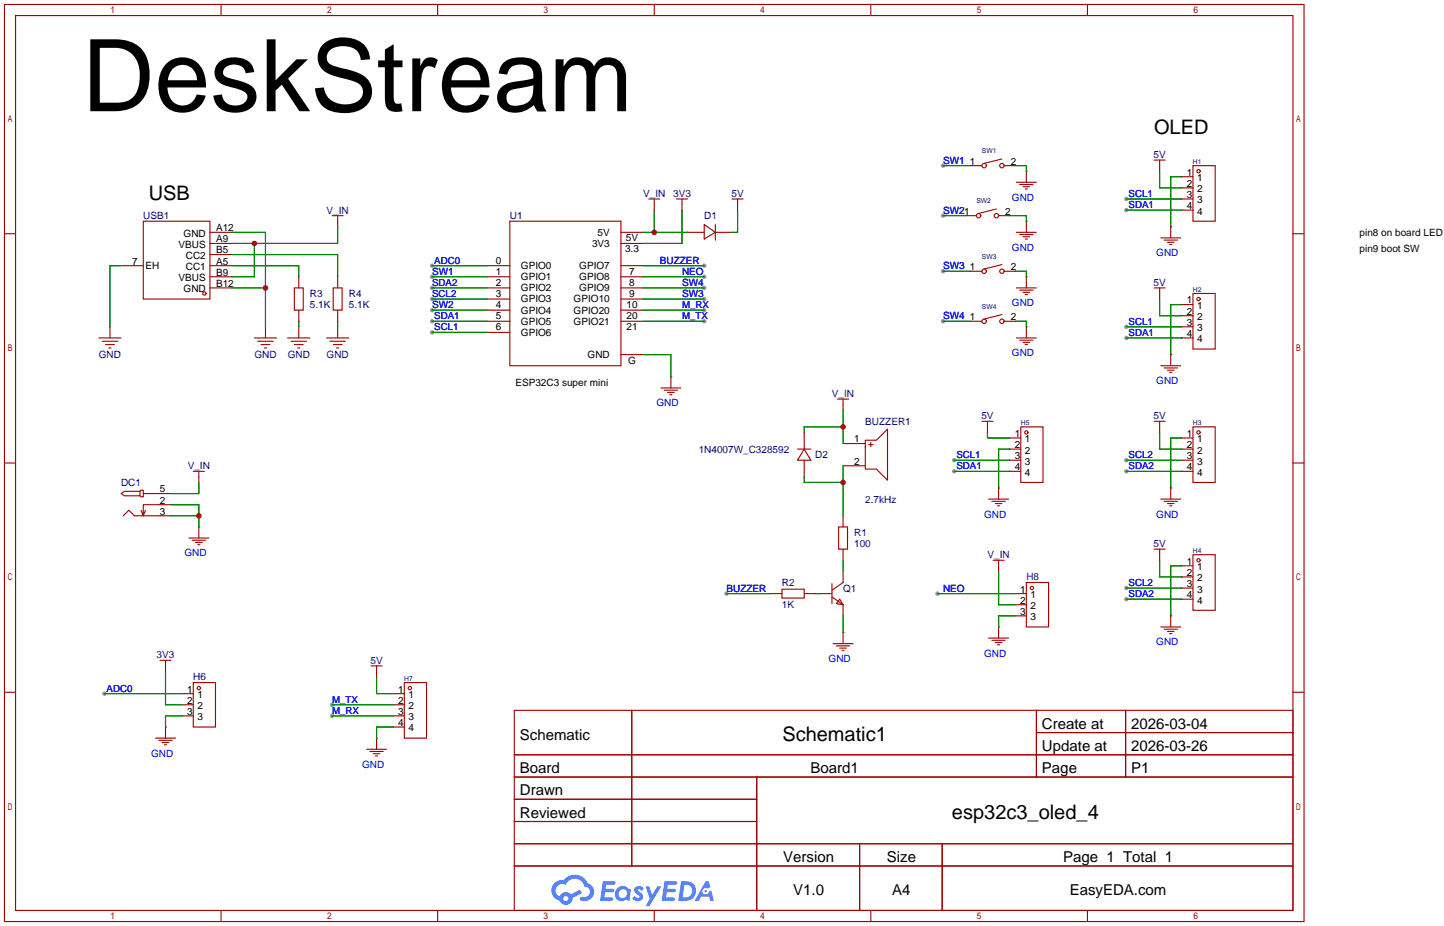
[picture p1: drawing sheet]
<svg xmlns="http://www.w3.org/2000/svg" width="330mm" height="212mm" viewBox="0 0 330 212" stroke-linecap="round" stroke-linejoin="round" font-family="sans-serif">
<g fill="#999">
<circle cx="257.6" cy="45.5" r=".51"/>
<circle cx="257.6" cy="48" r=".51"/>
<circle cx="257.6" cy="74.7" r=".51"/>
<circle cx="257.6" cy="77.2" r=".51"/>
<circle cx="257.6" cy="105.2" r=".51"/>
<circle cx="257.6" cy="107.7" r=".51"/>
<circle cx="257.6" cy="134.4" r=".51"/>
<circle cx="257.6" cy="136.9" r=".51"/>
<circle cx="166.1" cy="135.6" r=".51"/>
<circle cx="98.8" cy="75.9" r=".51"/>
<circle cx="98.8" cy="73.4" r=".51"/>
<circle cx="161" cy="65.8" r=".51"/>
<circle cx="215.6" cy="37.8" r=".51"/>
<circle cx="215.6" cy="49.3" r=".51"/>
<circle cx="215.6" cy="62" r=".51"/>
<circle cx="215.6" cy="73.4" r=".51"/>
<circle cx="23.9" cy="158.5" r=".51"/>
<circle cx="98.8" cy="60.7" r=".51"/>
<circle cx="98.8" cy="68.3" r=".51"/>
<circle cx="161" cy="70.9" r=".51"/>
<circle cx="161" cy="73.4" r=".51"/>
<circle cx="75.9" cy="161" r=".51"/>
<circle cx="75.9" cy="163.6" r=".51"/>
<circle cx="161" cy="68.3" r=".51"/>
<circle cx="98.8" cy="63.2" r=".51"/>
<circle cx="98.8" cy="70.9" r=".51"/>
<circle cx="218.2" cy="105.2" r=".51"/>
<circle cx="218.2" cy="107.7" r=".51"/>
<circle cx="161" cy="60.7" r=".51"/>
<circle cx="98.8" cy="65.8" r=".51"/>
<circle cx="161" cy="63.2" r=".51"/>
<circle cx="214.4" cy="135.6" r=".51"/>
</g>
<g fill="none" stroke="#a10000" stroke-width=".25">
<path d="M1 1h297.2v209.6h-297.2zM3.6 3.6h292.1v204.4h-292.1zM50.5 1v2.6M100.1 1v2.6M149.6 1v2.6M199.1 1v2.6M248.7 1v2.6M1 53.4h2.6M295.7 53.4h2.5M1 105.8h2.6M295.7 105.8h2.5M1 158.2h2.6"/>
<path d="M295.7 158.2h2.5M117.6 162.3h178.1v45.7h-178.1zM117.6 172.5h178.1M117.6 177.5h178.1M144.5 162.3v35.6M173 177.5v30.5M237 162.3v15.2M237 167.4h58.7M257.4 162.3v15.2M117.6 182.6h55.4M117.6 192.8h178.1M117.6 187.7h55.4"/>
<path d="M117.6 197.9h178.1M196.6 192.8v15.2M215.4 192.8v15.2M50.5 208v2.6M100.1 208v2.6M149.6 208v2.6M199.1 208v2.6M248.7 208v2.6"/>
</g>
<g fill="#5487ff">
<path d="M145.3 202.7a1.3 1.3 0 0 1 1.9 .3l-.4 .6a.54 .54 0 0 0-.9-.2l.1 .2a1.28 1.28 0 0 1 .8 2 1.53 1.53 0 0 1-2.2-.3l.5-.6 .8 .5a.31 .31 0 0 0 .4-.3 .31 .31 0 0 0-.3-.4 1.12 1.12 0 0 1-.7-1.8z"/>
<path d="M147.6 202.5h.9l.6 2 1.2-2h.9l-2.7 4.6h-.9l1-1.7z"/>
<path d="M137.8 201.4h2.3a.46 .46 0 0 1 .5 0 .46 .46 0 0 1 .1 .6l-.3 .1-1.8 .1-.1 .9h1.6a.4 .4 0 0 1 .4 .4 .4 .4 0 0 1-.5 .4h-1.6l-.2 1.2h1.4a.46 .46 0 0 1 .5 0 .46 .46 0 0 1 .1 .5l-.4 .2h-2.6z"/>
<path d="M151.9 201.4h2.3a.47 .47 0 0 1 .5 0 .47 .47 0 0 1 .1 .6l-.3 .1-1.8 .1-.1 .9h1.6a.4 .4 0 0 1 .4 .4 .4 .4 0 0 1-.4 .4h-1.7l-.2 1.2h1.4a.46 .46 0 0 1 .5 0 .46 .46 0 0 1 .1 .5l-.4 .2h-2.6z"/>
<path d="M161.3 201.4h.8l.3 1.3-.6 .4a.75 .75 0 0 0-1.1 .3 .75 .75 0 0 0 .5 1 .75 .75 0 0 0 .9-.7l.5-.2 .6 2.3h-.8l-.3-.9h-1.8l-.5 .9h-1z"/>
<path d="M155.7 201.4l-.6 4.4h1.5a2.27 2.27 0 0 0 2.6-2.2 2.27 2.27 0 0 0-2.7-2.2zM156.5 202.1a1.5 1.5 0 0 1 1.8 1.6 1.5 1.5 0 0 1-1.9 1.4h-.3z"/>
<path d="M141.2 203a1.6 1.6 0 0 0-.3 2.3 1.6 1.6 0 0 0 2.3 .2l.7 .3 .3-2.4-.1-.3-.5-.1a1.58 1.58 0 0 0-2.4 0zM141.8 203.5a.99 .99 0 0 1 1.6 .6 .99 .99 0 0 1-1.3 1.1 .98 .98 0 0 1-.3-1.7z"/>
<path d="M126.8 201.8a2.37 2.37 0 0 0 1.1 4 1.54 1.54 0 0 0 1.8 1 1.54 1.54 0 0 0 1.2-1.6l2.2-1.1-.5-.8-2 1a1.57 1.57 0 0 0-2.7 .5 1.5 1.5 0 0 1-.7-2.1 1.5 1.5 0 0 1 2.2-.5 2.23 2.23 0 0 1 2.3-1.4 2.23 2.23 0 0 1 2 1.8 1.16 1.16 0 0 1 1.2 1.1 1.16 1.16 0 0 1-1.1 1.2h-.7a.47 .47 0 0 0-.5 .4 .47 .47 0 0 0 .4 .5 2.14 2.14 0 0 0 2.7-1.3 2.14 2.14 0 0 0-1.3-2.7 3.2 3.2 0 0 0-5.5-.7l-1.1 .1zM128.8 205.3a.6 .6 0 0 1 1.2 0 .6 .6 0 0 1-1.2 0z"/>
<circle cx="161.4" cy="203.6" r=".28"/>
</g>
<g fill="none" stroke="#008700" stroke-width=".25">
<path d="M215.6 37.8h6.4M232.2 37.8h2.5v1.3M265.2 39.1v3.8h5.1M53.1 53.1h7.6v21.6M53.1 58.2h24.1v5M58.2 55.6v7.6h-5.1M77.2 51.8v3.8h-24.1M147.1 53.1h10.1M149.6 48v5.1M156 48v7.6h-8.9M168.7 48v5.1h-1.3M215.6 49.3h5.1"/>
<path d="M230.9 49.3h3.8v1.2M257.6 45.5h12.7M257.6 48h12.7M270.3 40.4h-2.6v11.4M27.7 60.7h-2.6v14M53.1 65.8h7.6M53.1 60.7h15.2v2.5M68.3 73.4v1.3M77.2 73.4v1.3M98.8 75.9h12.7M98.8 73.4h12.7M98.8 65.8h12.7"/>
<path d="M98.8 60.7h12.7M98.8 68.3h12.7M98.8 70.9h12.7M98.8 63.2h12.7M147.1 73.4h13.9M147.1 65.8h13.9M147.1 60.7h13.9M147.1 68.3h13.9M147.1 70.9h13.9M147.1 63.2h13.9M215.6 73.4h6.4M215.6 62h6.4"/>
<path d="M232.2 73.4h2.5v1.3M232.2 62h2.5v1.2M257.6 74.7h12.7M257.6 77.2h12.7M265.2 68.3v3.8h5.1M270.3 69.6h-2.6v11.4M147.1 81h6.3v5.1M192.8 93.7v7.6M192.8 97.5h-8.9v1.3M225.8 98.8v1.3h5.1M265.2 98.8v3.8h5.1M39.1 115.3h6.4v5.1"/>
<path d="M39.1 117.9h6.4M45.5 110.2v2.6h-6.4M183.9 109v1.2h8.9M192.8 106.4v11.5M218.2 105.2h12.7M218.2 107.7h12.7M230.9 102.6h-2.6v8.9M257.6 105.2h12.7M257.6 107.7h12.7M270.3 100.1h-2.6v11.4M166.1 135.6h10.2M186.4 135.6h1.3"/>
<path d="M192.8 128v2.6M214.4 135.6h17.8M228.3 130.6v7.6h3.9M257.6 134.4h12.7M257.6 136.9h12.7M265.2 128v3.8h5.1M270.3 129.3h-2.6v11.4M23.9 158.5h17.8M37.8 153.4v7.6h3.9M86.1 154.7v3.8h3.8M192.8 140.7v3.8M232.2 140.7h-3.9v2.6"/>
<path d="M41.7 163.6h-3.9v2.5M75.9 161h14M75.9 163.6h14M89.9 166.1h-3.8v2.6"/>
</g>
<g fill="none" stroke="#a10000" stroke-width=".25">
<path d="M222 37.8h2.5M229.1 36.3l-4.1 1M229.6 37.8h2.6M234.7 39.1h.1M234.7 39.1v2.6M263.9 36.6h2.5M265.2 36.6v2.5M272.8 37.8h5.1v12.7h-5.1zM32.8 50.5h15.2v17.8h-15.2zM48 53.1h5.1M48 55.6h5.1M48 58.2h5.1"/>
<path d="M75.9 49.3h2.6M77.2 49.3v2.5M116.6 50.5h25.4v33.1h-25.4zM142 53.1h5.1M142 55.6h5.1M148.3 45.5h2.6M149.6 45.5v2.5M154.7 45.5h2.5M156 45.5v2.5M157.2 53.1h3.8M161 51.3l2.6 1.8-2.6 1.5zM163.6 53.1h3.8"/>
<path d="M163.6 51.3v3.6M167.4 45.5h2.5M168.7 45.5v2.5M220.7 49.3h2.6M227.8 47.8l-4 1M228.3 49.3h2.6M232.4 53.1h4.6M232.4 41.7h4.6M233.2 42.2h3M233.2 53.6h3M233.9 42.7h1.6M233.9 54.1h1.6"/>
<path d="M234.4 43.2h.5M234.4 54.6h.5M234.7 50.5h.1M234.7 50.5v2.6M265.4 54.4h4.6M266.2 54.9h3M267 55.4h1.5M267.5 55.9h.5M267.7 51.8h.1M267.7 51.8v2.6M270.3 40.4h2.5M270.3 42.9h2.5"/>
<path d="M270.3 45.5h2.5M270.3 48h2.5M22.6 77.2h5.1M23.4 78h3.5M24.1 78.7h2.1M24.9 79.5h.5M25.1 74.7v2.5M27.7 60.7h5.1M48 65.8h5.1M48 60.7h5.1M48 63.2h5.1M58.2 77.2h5"/>
<path d="M58.9 78h3.6M59.7 78.7h2M60.5 79.5h.5M60.7 74.7v2.5M65.8 77.2h5.1M66.5 78h3.6M67.3 65.8h2v5.1h-2zM67.3 78.7h2M68.1 79.5h.5M68.3 63.2v2.6M68.3 70.9v2.5M68.3 74.7v2.5"/>
<path d="M74.7 77.2h5.1M75.4 78h3.6M76.2 65.8h2v5.1h-2zM76.2 78.7h2M77 79.5h.5M77.2 63.2v2.6M77.2 70.9v2.5M77.2 74.7v2.5M111.5 65.8h5.1M111.5 60.7h5.1M111.5 63.2h5.1M111.5 68.3h5.1"/>
<path d="M111.5 70.9h5.1M111.5 73.4h5.1M111.5 75.9h5.1M142 65.8h5.1M142 60.7h5.1M142 63.2h5.1M142 68.3h5.1M142 70.9h5.1M142 73.4h5.1M222 73.4h2.5M222 62h2.5M229.1 60.5l-4.1 1"/>
<path d="M229.1 71.9l-4.1 1M229.6 73.4h2.6M229.6 62h2.6M232.4 77.2h4.6M232.4 65.8h4.6M233.2 66.3h3M233.2 77.7h3M233.9 66.8h1.6M233.9 78.2h1.6M234.4 67.3h.5M234.4 78.7h.5M234.7 63.2h.1"/>
<path d="M234.7 74.7h.1M234.7 63.2v2.6M234.7 74.7v2.5M263.9 65.8h2.5M265.2 65.8v2.5M270.3 69.6h2.5M270.3 72.1h2.5M270.3 74.7h2.5M270.3 77.2h2.5M272.8 67.1h5.1v12.7h-5.1zM142 81h5.1M151.1 88.6h4.6"/>
<path d="M151.9 89.2h3M152.7 89.7h1.5M153.2 90.2h.5M153.4 86.1h.1M153.4 86.1v2.5M183.9 98.8v3.8M191.5 91.2h2.6M192.8 91.2v2.5M224.5 96.3h2.6M225.8 96.3v2.5M233.4 97.5h5.1v12.7h-5.1zM263.9 96.3h2.5"/>
<path d="M265.2 96.3v2.5M265.4 83.6h4.6M266.2 84.1h3M267 84.6h1.5M267.5 85.1h.5M267.7 81h.1M267.7 81v2.6M272.8 97.5h5.1v12.7h-5.1zM27.7 112.8l.7-.5h3.6v1h-3.6zM28.2 117.9l1.3-1.3 1.2 1.3h8.4M32 112.3l.3-.3h.5v1.5h-.5l-.3-.2M32.8 112.8h6.3"/>
<path d="M33.3 116.6l-.5 1.3M39.1 115.3h-6.3v2.6l-.5-1.3M44.2 107.7h2.5M45.5 107.7v2.5M182.4 102.6h3M183.9 102.6l1.5 2.6h-3zM183.9 105.2v3.8M192.8 117.9v2.5M192.8 101.3h5.1M192.8 106.4h5.1M197.9 100.6h2.5l2.5-2.6v11.7l-2.5-2.5h-2.5zM198.6 101.6h1"/>
<path d="M199.1 101.1v1M226.1 114h4.5M226.8 114.6h3.1M227.6 115.1h1.5M228.1 115.6h.5M228.3 111.5h.1M228.3 111.5v2.5M230.9 100.1h2.5M230.9 102.6h2.5M230.9 105.2h2.5M230.9 107.7h2.5M265.4 114h4.6"/>
<path d="M266.2 114.6h3M267 115.1h1.5M267.5 115.6h.5M267.7 111.5h.1M267.7 111.5v2.5M270.3 100.1h2.5M270.3 102.6h2.5M270.3 105.2h2.5M270.3 107.7h2.5M43.2 122.9h4.6M43.9 123.4h3.1M44.7 124h1.5"/>
<path d="M45.2 124.5h.5M45.5 120.4h.1M45.5 120.4v2.5M176.3 135.6h2.5M178.8 134.6h5.1v2.1h-5.1zM183.9 135.6h2.5M187.7 135.6h2.5M190.2 136.4l2.6 1.8M190.2 133.4v4.5M191.8 120.4h2v5.1h-2zM192 136.9l.8 1.3-1.5-.3zM192.8 125.5v2.5"/>
<path d="M192.8 130.6v2.5l-2.6 1.8M192.8 138.2v2.5M227.1 128h2.5M228.3 128v2.6M232.2 135.6h2.5M232.2 138.2h2.5M234.7 133.1h5.1v10.2h-5.1zM263.9 125.5h2.5M265.2 125.5v2.5M270.3 129.3h2.5M270.3 131.8h2.5M270.3 134.4h2.5"/>
<path d="M270.3 136.9h2.5M272.8 126.7h5.1v12.7h-5.1zM36.6 150.9h2.5M37.8 150.9v2.5M41.7 158.5h2.5M44.2 156h5.1v10.1h-5.1zM84.8 152.1h2.6M86.1 152.1v2.6M89.9 158.5h2.6M92.5 156h5v12.7h-5zM190.5 147.1h4.6M191.3 147.6h3"/>
<path d="M192 148.1h1.5M192.5 148.6h.5M192.8 144.5h.1M192.8 144.5v2.6M226.1 145.8h4.5M226.8 146.3h3.1M227.6 146.8h1.5M228.1 147.3h.5M228.3 143.3h.1M228.3 143.3v2.5M232.2 140.7h2.5M265.4 143.3h4.6"/>
<path d="M266.2 143.8h3M267 144.3h1.5M267.5 144.8h.5M267.7 140.7h.1M267.7 140.7v2.6M35.6 168.7h4.5M36.3 169.2h3.1M37.1 169.7h1.5M37.6 170.2h.5M37.8 166.1h.1M37.8 166.1v2.6M41.7 161h2.5"/>
<path d="M41.7 163.6h2.5M83.8 171.2h4.6M84.6 171.7h3M85.3 172.2h1.6M85.9 172.7h.5M86.1 168.7h.1M86.1 168.7v2.5M89.9 161h2.6M89.9 163.6h2.6M89.9 166.1h2.6"/>
<circle cx="225" cy="37.8" r=".51"/>
<circle cx="229.1" cy="37.8" r=".51"/>
<circle cx="274.1" cy="39.1" r=".38"/>
<circle cx="223.8" cy="49.3" r=".51"/>
<circle cx="227.8" cy="49.3" r=".51"/>
<circle cx="46.7" cy="67.1" r=".38"/>
<circle cx="225" cy="73.4" r=".51"/>
<circle cx="225" cy="62" r=".51"/>
<circle cx="229.1" cy="73.4" r=".51"/>
<circle cx="229.1" cy="62" r=".51"/>
<circle cx="274.1" cy="68.3" r=".38"/>
<circle cx="234.7" cy="98.8" r=".38"/>
<circle cx="274.1" cy="98.8" r=".38"/>
<circle cx="236" cy="134.4" r=".38"/>
<circle cx="274.1" cy="128" r=".38"/>
<circle cx="45.5" cy="157.2" r=".38"/>
<circle cx="93.7" cy="157.2" r=".38"/>
</g>
<g fill="#c00">
<circle cx="192.8" cy="97.5" r=".63"/>
<circle cx="192.8" cy="110.2" r=".63"/>
<circle cx="149.6" cy="53.1" r=".63"/>
<circle cx="45.5" cy="117.9" r=".63"/>
<circle cx="58.2" cy="55.6" r=".63"/>
<circle cx="60.7" cy="65.8" r=".63"/>
</g>
<text font-size="22.9" x="18.8" y="25.4">DeskStream</text>
<g font-size="4.6">
<text x="263.9" y="30.5">OLED</text>
<text x="34" y="45.8">USB</text>
<text x="178.9" y="169.3">Schematic1</text>
<text x="217.7" y="187.1">esp32c3_oled_4</text>
</g>
<g font-size="3.4">
<text x="238.3" y="166.5">Create at</text>
<text x="258.7" y="166.5">2026-03-04</text>
<text x="118.9" y="169">Schematic</text>
<text x="238.3" y="171.6">Update at</text>
<text x="258.7" y="171.6">2026-03-26</text>
<text x="118.9" y="176.6">Board</text>
<text x="185.3" y="176.6">Board1</text>
<text x="238.3" y="176.6">Page</text>
<text x="258.7" y="176.6">P1</text>
<text x="118.9" y="181.7">Drawn</text>
<text x="118.9" y="186.8">Reviewed</text>
<text x="179.1" y="197">Version</text>
<text x="202.8" y="197">Size</text>
<text x="243.1" y="197">Page 1 Total 1</text>
<text x="181.4" y="204.6">V1.0</text>
<text x="204" y="204.6">A4</text>
<text x="244.6" y="204.6">EasyEDA.com</text>
</g>
<g font-size="2.3" fill="#00f">
<text x="215.6" y="37.4">SW1</text>
<text x="231.4" y="45.9">GND</text>
<text x="215.6" y="48.8">SW21</text>
<text x="231.4" y="57.3">GND</text>
<text x="264.4" y="58.6">GND</text>
<text x="98.8" y="62.8">SW1</text>
<text x="150.9" y="60.2">BUZZER</text>
<text x="156" y="65.3">SW4</text>
<text x="156" y="62.8">NEO</text>
<text x="215.6" y="61.5">SW3</text>
<text x="98.8" y="70.4">SW2</text>
<text x="156" y="67.8">SW3</text>
<text x="231.4" y="70">GND</text>
<text x="215.6" y="72.9">SW4</text>
<text x="231.4" y="81.4">GND</text>
<text x="264.4" y="87.8">GND</text>
<text x="150.1" y="92.9">GND</text>
<text x="225" y="118.3">GND</text>
<text x="264.4" y="118.3">GND</text>
<text x="42.2" y="127.1">GND</text>
<text x="166.1" y="135.2">BUZZER</text>
<text x="215.6" y="135.2">NEO</text>
<text x="264.4" y="147.5">GND</text>
<text x="189.5" y="151.3">GND</text>
<text x="225" y="150">GND</text>
<text x="34.5" y="172.9">GND</text>
<text x="82.8" y="175.4">GND</text>
</g>
<g font-size="2.3">
<text x="221.7" y="37.6">1</text>
<text x="231.1" y="37.6">2</text>
<text x="271.4" y="40.1">1</text>
<text x="273.7" y="41.4">1</text>
<text x="271.4" y="42.7">2</text>
<text x="271.4" y="45.2">3</text>
<text x="271.4" y="47.8">4</text>
<text x="273.7" y="43.9">2</text>
<text x="273.7" y="46.5">3</text>
<text x="49.4" y="52.8">A12</text>
<text x="136.6" y="53.9">5V</text>
<text x="229.9" y="49">2</text>
<text x="273.7" y="49">4</text>
<text x="310.9" y="53.9">pin8 on board LED</text>
<text x="40.8" y="56.6">VBUS</text>
<text x="42" y="54.1">GND</text>
<text x="42.5" y="59.2">CC2</text>
<text x="49.4" y="55.4">A9</text>
<text x="49.4" y="57.9">B5</text>
<text x="135.4" y="56.4">3V3</text>
<text x="142.9" y="57.7">3.3</text>
<text x="143.1" y="55.1">5V</text>
<text x="310.9" y="57.7">pin9 boot SW</text>
<text x="30.2" y="60.5">7</text>
<text x="33.3" y="61.5">EH</text>
<text x="40.8" y="64.3">VBUS</text>
<text x="42.5" y="61.7">CC1</text>
<text x="49.4" y="60.5">A5</text>
<text x="49.4" y="63">B9</text>
<text x="49.4" y="65.5">B12</text>
<text x="113.4" y="60.2">0</text>
<text x="113.4" y="62.8">1</text>
<text x="113.4" y="65.3">2</text>
<text x="119.1" y="61.5">GPIO0</text>
<text x="119.1" y="64">GPIO1</text>
<text x="132.5" y="61.5">GPIO7</text>
<text x="132.5" y="64">GPIO8</text>
<text x="143.9" y="62.8">7</text>
<text x="143.9" y="65.3">8</text>
<text x="221.7" y="61.7">1</text>
<text x="231.1" y="61.7">2</text>
<text x="42" y="66.8">GND</text>
<text x="113.4" y="67.8">3</text>
<text x="113.4" y="70.4">4</text>
<text x="119.1" y="66.6">GPIO2</text>
<text x="119.1" y="69.1">GPIO3</text>
<text x="119.1" y="71.7">GPIO4</text>
<text x="131.2" y="69.1">GPIO10</text>
<text x="131.2" y="71.7">GPIO20</text>
<text x="132.5" y="66.6">GPIO9</text>
<text x="143.3" y="70.4">10</text>
<text x="143.9" y="67.8">9</text>
<text x="271.4" y="69.3">1</text>
<text x="271.4" y="71.9">2</text>
<text x="273.7" y="70.6">1</text>
<text x="113.4" y="72.9">5</text>
<text x="113.4" y="75.5">6</text>
<text x="119.1" y="74.2">GPIO5</text>
<text x="119.1" y="76.7">GPIO6</text>
<text x="131.2" y="74.2">GPIO21</text>
<text x="143.3" y="72.9">20</text>
<text x="143.3" y="75.5">21</text>
<text x="221.7" y="73.2">1</text>
<text x="231.1" y="73.2">2</text>
<text x="271.4" y="74.4">3</text>
<text x="271.4" y="77">4</text>
<text x="273.7" y="73.2">2</text>
<text x="273.7" y="75.7">3</text>
<text x="134.4" y="81.8">GND</text>
<text x="143.6" y="83.1">G</text>
<text x="273.7" y="78.2">4</text>
<text x="117.9" y="88.2">ESP32C3 super mini</text>
<text x="195.3" y="101.1">1</text>
<text x="232" y="99.8">1</text>
<text x="234.4" y="101.1">1</text>
<text x="271.4" y="99.8">1</text>
<text x="273.7" y="101.1">1</text>
<text x="195.3" y="106.2">2</text>
<text x="232" y="102.4">2</text>
<text x="232" y="104.9">3</text>
<text x="232" y="107.4">4</text>
<text x="234.4" y="103.6">2</text>
<text x="234.4" y="106.2">3</text>
<text x="271.4" y="102.4">2</text>
<text x="271.4" y="104.9">3</text>
<text x="271.4" y="107.4">4</text>
<text x="273.7" y="103.6">2</text>
<text x="273.7" y="106.2">3</text>
<text x="36.6" y="112.5">5</text>
<text x="234.4" y="108.7">4</text>
<text x="273.7" y="108.7">4</text>
<text x="36.6" y="117.6">3</text>
<text x="36.6" y="115.1">2</text>
<text x="271.4" y="129">1</text>
<text x="271.4" y="131.6">2</text>
<text x="273.7" y="130.3">1</text>
<text x="233.3" y="135.4">1</text>
<text x="233.3" y="137.9">2</text>
<text x="235.6" y="136.7">1</text>
<text x="271.4" y="134.1">3</text>
<text x="271.4" y="136.7">4</text>
<text x="273.7" y="132.8">2</text>
<text x="273.7" y="135.4">3</text>
<text x="273.7" y="137.9">4</text>
<text x="233.3" y="140.5">3</text>
<text x="235.6" y="139.2">2</text>
<text x="235.6" y="141.7">3</text>
<text x="42.8" y="158.2">1</text>
<text x="42.8" y="160.8">2</text>
<text x="45.1" y="159.5">1</text>
<text x="91.1" y="158.2">1</text>
<text x="91.1" y="160.8">2</text>
<text x="93.4" y="159.5">1</text>
<text x="42.8" y="163.3">3</text>
<text x="45.1" y="162.1">2</text>
<text x="45.1" y="164.6">3</text>
<text x="91.1" y="163.3">3</text>
<text x="91.1" y="165.9">4</text>
<text x="93.4" y="162.1">2</text>
<text x="93.4" y="164.6">3</text>
<text x="93.4" y="167.1">4</text>
</g>
<g font-size="2.3" fill="#000080">
<text x="263.8" y="36.1">5V</text>
<text x="147.1" y="45">V_IN</text>
<text x="153.9" y="45">3V3</text>
<text x="167.3" y="45">5V</text>
<text x="32.8" y="50.1">USB1</text>
<text x="74.7" y="48.8">V_IN</text>
<text x="116.6" y="50.1">U1</text>
<text x="161" y="50.1">D1</text>
<text x="263.8" y="65.3">5V</text>
<text x="70.9" y="67.8">R3</text>
<text x="70.9" y="70.4">5.1K</text>
<text x="79.8" y="67.8">R4</text>
<text x="79.8" y="70.4">5.1K</text>
<text x="22.6" y="81.8">GND</text>
<text x="58.2" y="81.8">GND</text>
<text x="65.8" y="81.8">GND</text>
<text x="74.7" y="81.8">GND</text>
<text x="190.2" y="90.7">V_IN</text>
<text x="224.4" y="95.8">5V</text>
<text x="263.8" y="95.8">5V</text>
<text x="197.9" y="97.1">BUZZER1</text>
<text x="42.9" y="107.2">V_IN</text>
<text x="159.8" y="103.4">1N4007W_C328592</text>
<text x="186.4" y="104.7">D2</text>
<text x="27.7" y="111">DC1</text>
<text x="197.9" y="114.8">2.7kHz</text>
<text x="195.3" y="122.5">R1</text>
<text x="195.3" y="125">100</text>
<text x="263.8" y="125">5V</text>
<text x="225.8" y="127.5">V_IN</text>
<text x="178.8" y="133.9">R2</text>
<text x="192.8" y="135.2">Q1</text>
<text x="234.7" y="132.6">H8</text>
<text x="178.8" y="139">1K</text>
<text x="35.8" y="150.4">3V3</text>
<text x="44.2" y="155.5">H6</text>
<text x="84.7" y="151.7">5V</text>
</g>
<g font-size="2.2" fill="#00f">
<text x="258.1" y="45">SCL1</text>
<text x="258.1" y="47.5">SDA1</text>
<text x="98.8" y="65.3">SDA2</text>
<text x="99.3" y="60.2">ADC0</text>
<text x="98.8" y="67.9">SCL2</text>
<text x="156" y="70.4">M_RX</text>
<text x="99.3" y="75.5">SCL1</text>
<text x="99.3" y="72.9">SDA1</text>
<text x="156" y="72.9">M_TX</text>
<text x="258.1" y="74.2">SCL1</text>
<text x="258.1" y="76.7">SDA1</text>
<text x="218.7" y="104.7">SCL1</text>
<text x="218.7" y="107.2">SDA1</text>
<text x="258.1" y="104.7">SCL2</text>
<text x="258.1" y="107.2">SDA2</text>
<text x="258.1" y="133.9">SCL2</text>
<text x="258.1" y="136.4">SDA2</text>
<text x="24.4" y="158">ADC0</text>
<text x="75.9" y="160.6">M_TX</text>
<text x="75.9" y="163.1">M_RX</text>
</g>
<g font-size="1.5" fill="#000080">
<text x="224.5" y="35">SW1</text>
<text x="272.8" y="37.5">H1</text>
<text x="223.3" y="46.4">SW2</text>
<text x="224.5" y="59.1">SW3</text>
<text x="224.5" y="70.5">SW4</text>
<text x="272.8" y="66.7">H2</text>
<text x="233.4" y="97.2">H5</text>
<text x="272.8" y="97.2">H3</text>
<text x="272.8" y="126.4">H4</text>
<text x="92.5" y="155.6">H7</text>
</g>
</svg>
